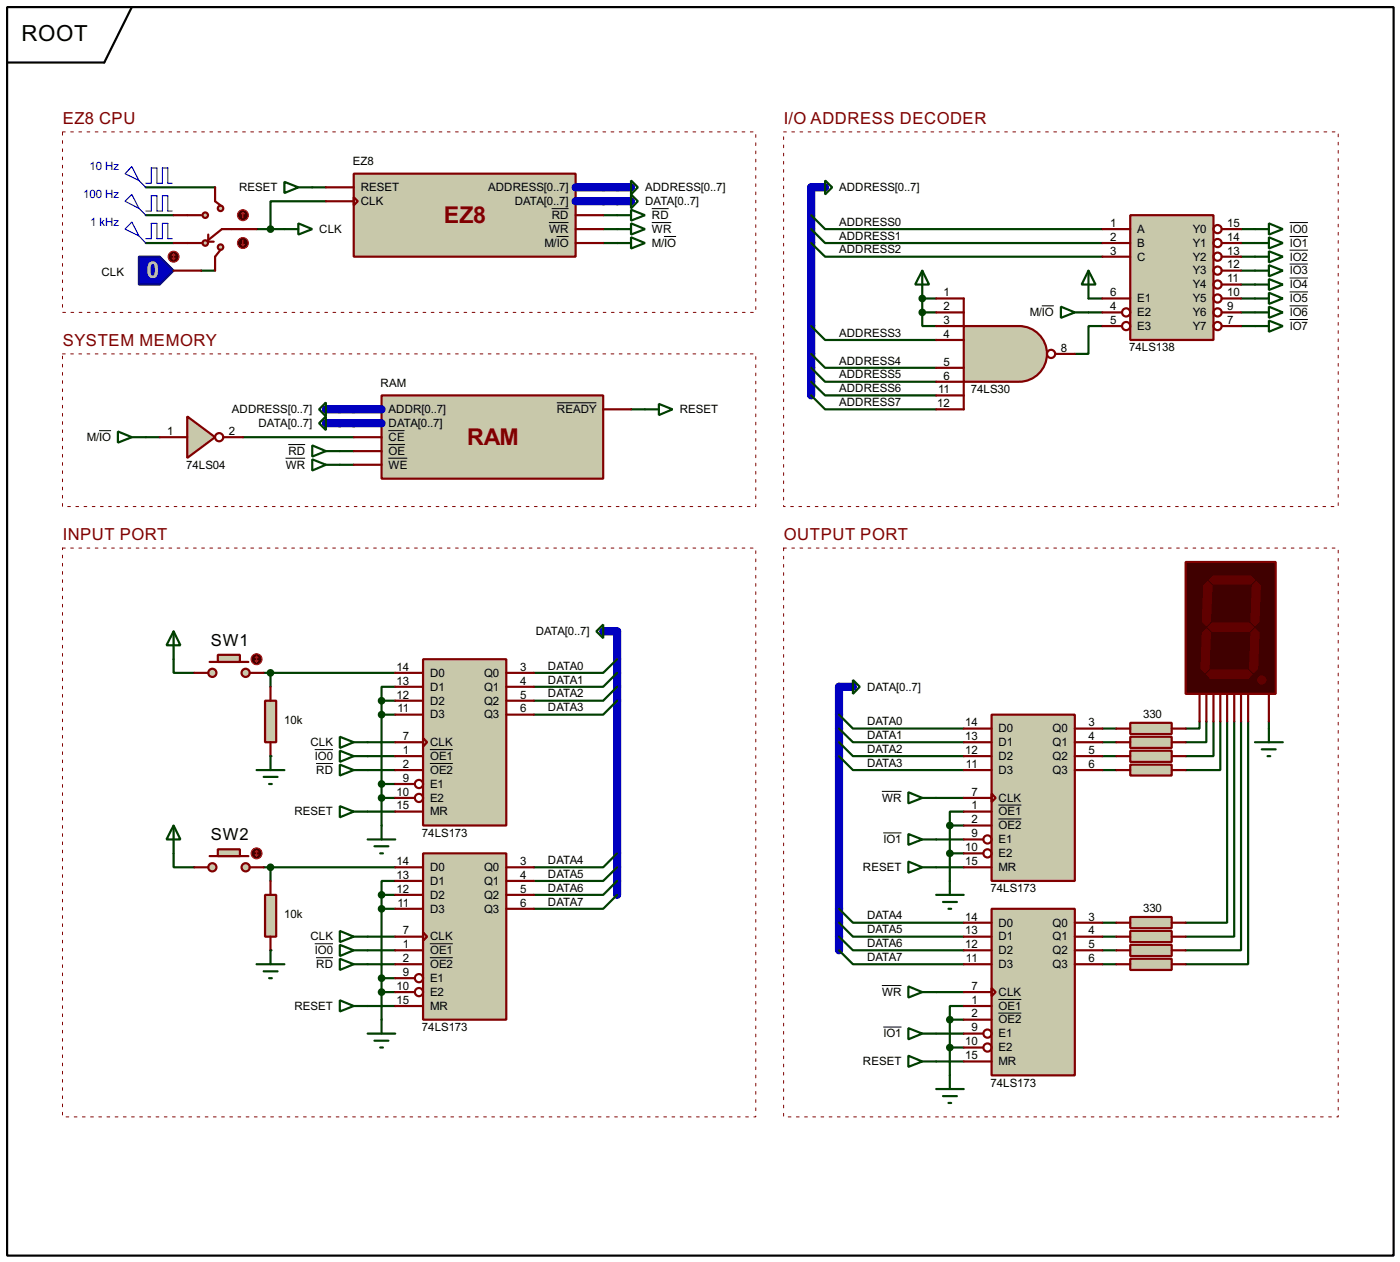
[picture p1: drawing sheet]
<svg xmlns="http://www.w3.org/2000/svg" width="256mm" height="231mm" viewBox="0 0 256 231" stroke-linecap="round" stroke-linejoin="round" font-family="sans-serif">
<path d="M110.5 36.9h2.6M110.5 34.3h2.6M148.6 34.3v38.1M62.3 77.5h2.5M62.3 75h2.5M113.1 115.6v48.3M153.7 125.8v48.2" fill="none" stroke="#0000c0" stroke-width="1.5"/>
<g fill="none" stroke="#004000" stroke-width=".4">
<path d="M26.7 34.3h12.7M26.7 39.4h5.1M110.5 39.4h2.6M148.6 39.4l2.6 2.6h50.8M26.7 44.5h5.1M36.9 49.6h2.5M110.5 44.5h2.6M110.5 42h2.6M148.6 42l2.6 2.5h50.8M148.6 44.5l2.6 2.5h50.8M169 54.7h2.5M199.4 57.2h2.6"/>
<path d="M199.4 54.7h2.6M202 59.7h-2.6v5.1h-2.5M26.7 80.1h2.6M44.5 80.1h20.3M62.3 82.6h2.5M62.3 85.1h2.5M153.7 130.9l2.6 2.5h20.3M153.7 133.4l2.6 2.5h20.3M153.7 135.9l2.6 2.6h20.3M153.7 138.5l2.6 2.5h20.3M171.5 146.1h5.1M171.5 153.7h5.1"/>
<path d="M153.7 166.4l2.6 2.6h20.3M153.7 169l2.6 2.5h20.3M153.7 171.5l2.6 2.5h20.3M153.7 174l2.6 2.6h20.3"/>
</g>
<circle cx="169" cy="54.7" r=".2" fill="#004000"/>
<g fill="none" stroke="#004000" stroke-width=".4">
<path d="M148.6 59.7l2.6 2.6h20.3M169 57.2v2.5h2.5M169 54.7v2.5M169 57.2h2.5M227.4 57.2h2.5M227.4 42h2.5M227.4 44.5h2.5M227.4 47h2.5M227.4 49.6h2.5M227.4 52.1h2.5M227.4 54.7h2.5M227.4 59.7h2.5"/>
<path d="M148.6 64.8l2.6 2.6h20.3M148.6 67.4l2.6 2.5h20.3M148.6 69.9l2.6 2.5h20.3M148.6 72.4l2.6 2.6h20.3M48.3 123.2h24.1M49.6 123.2v2.6M67.4 135.9h5M67.4 138.5h5M113.1 120.7l-2.6 2.5h-12.7M113.1 123.2l-2.6 2.6h-12.7M113.1 125.8l-2.6 2.5h-12.7M113.1 128.3l-2.6 2.6h-12.7"/>
<path d="M202 133.4h2.5M202 135.9h2.5M202 138.5h2.5M219.8 132.1v1.3h-2.6M221 132.1v3.8h-3.8M222.3 132.1v6.4h-5.1M223.6 132.1v8.9h-6.4M224.8 132.1v36.9h-7.6M226.1 132.1v39.4h-8.9M227.4 132.1v41.9h-10.2M228.7 132.1v44.5h-11.5M232.5 132.1v1.3"/>
<path d="M48.3 158.8h24.1M49.6 158.8v2.5M67.4 141h5M72.4 146.1h-2.5v5.1M113.1 156.3l-2.6 2.5h-12.7M113.1 158.8l-2.6 2.5h-12.7M202 141h2.5M67.4 171.5h5M67.4 174h5M67.4 176.6h5M113.1 163.9l-2.6 2.5h-12.7M113.1 161.3l-2.6 2.6h-12.7"/>
<path d="M202 169h2.5M202 171.5h2.5M202 174h2.5M202 176.6h2.5M72.4 181.7h-2.5v5M171.5 181.7h5.1M171.5 189.3h5.1M176.6 184.2h-2.6v2.5h2.6"/>
</g>
<circle cx="49.6" cy="138.5" r=".2" fill="#004000"/>
<path d="M31.8 120.7v2.5h3.8M31.8 156.3v2.5h3.8" fill="none" stroke="#004000" stroke-width=".4"/>
<circle cx="49.6" cy="174" r=".2" fill="#004000"/>
<g fill="none" stroke="#004000" stroke-width=".4">
<path d="M57.2 34.3h2.5M59.7 36.9h-10.1v5.1M47 42h5.1M115.6 75h2.6M69.9 128.3v17.8M69.9 130.9h2.5M69.9 128.3h2.5M72.4 125.8h-2.5v2.5M67.4 148.6h5M69.9 143.6h2.5M171.5 158.8h5.1M174 151.2v10.1"/>
<path d="M174 156.3h2.6M174 151.2h2.6M176.6 148.6h-2.6v2.6M69.9 163.9v17.8M69.9 179.1h2.5M69.9 166.4h2.5M69.9 163.9h2.5M72.4 161.3h-2.5v2.6M67.4 184.2h5M171.5 194.4h5.1M174 186.7v10.2M174 191.8h2.6"/>
</g>
<path d="M64.8 31.8h40.7v15.2h-40.7z" fill="#c8c8aa" stroke="#800000" stroke-width=".4"/>
<path d="M105.5 34.3h5M105.5 36.9h5M59.7 75h2.6M59.7 77.5h2.6" fill="none" stroke="#0000c0" stroke-width="1.5"/>
<path d="M59.7 34.3h5.1M59.7 36.9h5.1M64.8 36.1l.8 .8-.8 .7zM105.5 39.4h5M105.5 44.5h5M105.5 42h5" fill="none" stroke="#800000" stroke-width=".4"/>
<path d="M101.1 38.2h3.1M100.6 40.8h3.6M102 43.3h2.2M18.2 78.9h2.2" fill="none" stroke="#000" stroke-width=".18"/>
<path d="M21.6 79l2.6 1.1-2.6 1zM58.5 75l1.2-1.3v2.6zM58.5 77.5l1.2-1.2v2.5zM24.2 80.1h2.5" fill="none" stroke="#004000" stroke-width=".4"/>
<path d="M25.5 47h3.8l2.5 2.6-2.5 2.5h-3.8z" fill-rule="evenodd" fill="#0000c0" stroke="#000080" stroke-width=".4"/>
<path d="M31.8 49.6h5.1" fill="none" stroke="#800000" stroke-width=".4"/>
<circle cx="31.8" cy="47" r="1" fill="#400000" stroke="#f00" stroke-width=".2"/>
<path d="M31.6 47.3l.2 .3M31.8 46.5v1.1M31.8 46.5l-.2 .3M31.8 46.5l.3 .3M32.1 47.3l-.3 .3" fill="none" stroke="#f00" stroke-width=".2"/>
<path d="M24.2 30.5l1.3 2.6-2.6-1.3zM25.5 33.1l1.2 1.2M26.7 33.6h1v-2.8h1.1v2.8h1v-2.8h1v2.8h.8" fill="none" stroke="#0000c0" stroke-width=".2"/>
<path d="M69.9 72.4h40.6v15.3h-40.6z" fill="#c8c8aa" stroke="#800000" stroke-width=".4"/>
<path d="M64.8 75h5.1M64.8 77.5h5.1" fill="none" stroke="#0000c0" stroke-width="1.5"/>
<path d="M110.5 75h5.1M64.8 80.1h5.1M64.8 85.1h5.1M64.8 82.6h5.1" fill="none" stroke="#800000" stroke-width=".4"/>
<path d="M71.2 78.9h2.9M102 73.8h7.3M52.3 83.9h3.6M52.8 81.4h3.1M71.2 83.9h3.4M71.2 81.4h3" fill="none" stroke="#000" stroke-width=".18"/>
<path d="M57.2 81.6l2.5 1-2.5 1zM57.2 84.1l2.5 1-2.5 1.1zM59.7 82.6h2.6M59.7 85.1h2.6" fill="none" stroke="#004000" stroke-width=".4"/>
<path d="M22.9 36.9l1.3-1.3 1.3 2.6zM25.5 38.2l1.2 1.2M26.7 38.7h1v-2.8h1.1v2.8h1v-2.8h1v2.8h.8" fill="none" stroke="#0000c0" stroke-width=".2"/>
<g fill="#c8c8aa" stroke="#800000" stroke-width=".4">
<circle cx="40.4" cy="45.3" r=".5"/>
<circle cx="37.6" cy="44.5" r=".5"/>
<circle cx="37.6" cy="39.4" r=".5"/>
<circle cx="40.4" cy="38.2" r=".5"/>
</g>
<path d="M31.8 39.4h5.1M39.4 34.3v2.6l1 .7M31.8 44.5h5.3M38.2 44.3h1M40.4 45.8l-1 1.2v2.6M47 42h-6.3l-2.5 2v-1" fill="none" stroke="#800000" stroke-width=".4"/>
<circle cx="44.5" cy="39.4" r="1" fill="#400000" stroke="#f00" stroke-width=".2"/>
<path d="M44.5 38.9l-.2 .3M44.5 38.9l.3 .3M44.5 38.9v1" fill="none" stroke="#f00" stroke-width=".2"/>
<circle cx="44.5" cy="44.5" r="1" fill="#400000" stroke="#f00" stroke-width=".2"/>
<path d="M44.3 44.8l.2 .2M44.5 44v1M44.8 44.8l-.3 .2" fill="none" stroke="#f00" stroke-width=".2"/>
<path d="M24.2 40.7l1.3 2.5-2.6-1.2zM25.5 43.2l1.2 1.3M26.7 43.7h1v-2.8h1.1v2.8h1v-2.8h1v2.8h.8" fill="none" stroke="#0000c0" stroke-width=".2"/>
<path d="M34.3 76.3l5.1 3.8-5.1 3.8z" fill="#c8c8aa" stroke="#800000" stroke-width=".4"/>
<g fill="none" stroke="#800000" stroke-width=".4">
<path d="M29.3 80.1h5M40.9 80.1h3.6"/>
<circle cx="40.1" cy="80.1" r=".75"/>
</g>
<path d="M113.1 34.3h2.5M113.1 36.9h2.5" fill="none" stroke="#0000c0" stroke-width="1.5"/>
<path d="M113.1 39.4h2.5M115.6 33.1l1.3 1.2-1.3 1.3zM115.6 35.6l1.3 1.3-1.3 1.3zM115.6 38.4l2.6 1-2.6 1zM113.1 42h2.5M113.1 44.5h2.5M115.6 40.9l2.6 1.1-2.6 1zM115.6 43.5l2.6 1-2.6 1z" fill="none" stroke="#004000" stroke-width=".4"/>
<path d="M119.4 38.2h3.1M119.4 40.8h3.6M121.7 43.3h2.2" fill="none" stroke="#000" stroke-width=".18"/>
<path d="M1.3 1.3h254v228.6h-254zM24.2 1.3l-5.1 10.2h-17.8" fill="none" stroke="#000" stroke-width=".4"/>
<path d="M207.1 39.4h15.2v22.9h-15.2z" fill="#c8c8aa" stroke="#800000" stroke-width=".4"/>
<g fill="none" stroke="#800000" stroke-width=".4">
<path d="M202 42h5.1M202 44.5h5.1M202 47h5.1M202 54.7h5.1M202 57.2h3.5M202 59.7h3.5M223.8 42h3.6M223.8 44.5h3.6M223.8 47h3.6M223.8 54.7h3.6M223.8 57.2h3.6M223.8 59.7h3.6"/>
<path d="M223.8 49.6h3.6M223.8 52.1h3.6"/>
<circle cx="206.3" cy="57.2" r=".75"/>
<circle cx="206.3" cy="59.7" r=".75"/>
<circle cx="223" cy="57.2" r=".75"/>
<circle cx="223" cy="52.1" r=".75"/>
<circle cx="223" cy="54.7" r=".75"/>
<circle cx="223" cy="59.7" r=".75"/>
<circle cx="223" cy="42" r=".75"/>
<circle cx="223" cy="49.6" r=".75"/>
<circle cx="223" cy="44.5" r=".75"/>
<circle cx="223" cy="47" r=".75"/>
</g>
<path d="M148.6 34.3h2.6" fill="none" stroke="#0000c0" stroke-width="1.5"/>
<path d="M151.2 33.1l1.3 1.2-1.3 1.3zM194.4 56.2l2.5 1-2.5 1zM196.9 57.2h2.5" fill="none" stroke="#004000" stroke-width=".4"/>
<path d="M190.9 56h2.2" fill="none" stroke="#000" stroke-width=".18"/>
<path d="M181.7 130.9h15.2v30.4h-15.2z" fill="#c8c8aa" stroke="#800000" stroke-width=".4"/>
<g fill="none" stroke="#800000" stroke-width=".4">
<path d="M176.6 133.4h5.1M176.6 135.9h5.1M176.6 138.5h5.1M196.9 133.4h5.1M196.9 135.9h5.1M196.9 138.5h5.1M176.6 141h5.1M176.6 146.1h5.1M176.6 148.6h5.1M176.6 151.2h5.1M176.6 153.7h3.5M176.6 156.3h3.5"/>
<path d="M176.6 158.8h5.1M181.7 145.3l.7 .8-.7 .8zM196.9 141h5.1"/>
<circle cx="180.9" cy="153.7" r=".75"/>
<circle cx="180.9" cy="156.3" r=".75"/>
</g>
<path d="M182.9 147.4h4.2M182.9 150h4.2" fill="none" stroke="#000" stroke-width=".18"/>
<path d="M181.7 166.4h15.2v30.5h-15.2z" fill="#c8c8aa" stroke="#800000" stroke-width=".4"/>
<g fill="none" stroke="#800000" stroke-width=".4">
<path d="M176.6 54.7v5M176.6 69.9v5.1M176.6 169h5.1M176.6 171.5h5.1M176.6 174h5.1M176.6 176.6h5.1M196.9 169h5.1M196.9 171.5h5.1M196.9 174h5.1M196.9 176.6h5.1M176.6 181.7h5.1M176.6 184.2h5.1"/>
<path d="M176.6 186.7h5.1M176.6 189.3h3.5M176.6 191.8h3.5M176.6 194.4h5.1M181.7 180.9l.7 .8-.7 .7z"/>
<circle cx="180.9" cy="189.3" r=".75"/>
<circle cx="180.9" cy="191.8" r=".75"/>
</g>
<path d="M161.6 144.9h3.6M161.8 152.5h3.4M182.9 183h4.2M182.9 185.5h4.2" fill="none" stroke="#000" stroke-width=".18"/>
<path d="M199.4 49.6l1.3 2.5h-2.5zM199.4 49.6v5.1M156.3 124.5l1.2 1.3-1.2 1.3zM166.4 145.1l2.6 1-2.6 1zM166.4 152.7l2.6 1-2.6 1zM169 146.1h2.5M169 153.7h2.5" fill="none" stroke="#004000" stroke-width=".4"/>
<path d="M153.7 125.8h2.6" fill="none" stroke="#0000c0" stroke-width="1.5"/>
<path d="M176.6 59.7h10.1a5.1 5.1 0 0 1 5.1 5.1 5.1 5.1 0 0 1-5.1 5.1h-10.1z" fill-rule="evenodd" fill="#c8c8aa" stroke="#800000" stroke-width=".4"/>
<g fill="none" stroke="#800000" stroke-width=".4">
<path d="M171.5 54.7h5.1M171.5 57.2h5.1M171.5 59.7h5.1M171.5 62.3h5.1M171.5 67.4h5.1M171.5 69.9h5.1M171.5 72.4h5.1M171.5 75h5.1M193.3 64.8h3.6"/>
<circle cx="192.5" cy="64.8" r=".75"/>
</g>
<g fill="none" stroke="#004000" stroke-width=".4">
<path d="M169 49.6l1.2 2.5h-2.5zM169 49.6v5.1M229.9 42h2.6M229.9 44.5h2.6M229.9 47h2.6M229.9 49.6h2.6M229.9 52.1h2.6M229.9 54.7h2.6M229.9 57.2h2.6M229.9 59.7h2.6M232.5 40.9l2.5 1.1-2.5 1zM232.5 43.5l2.5 1-2.5 1z"/>
<path d="M232.5 46l2.5 1-2.5 1.1zM232.5 48.6l2.5 1-2.5 1zM232.5 51.1l2.5 1-2.5 1zM232.5 53.6l2.5 1.1-2.5 1zM232.5 56.2l2.5 1-2.5 1zM232.5 58.7l2.5 1-2.5 1.1zM171.5 163.9h5.1M172.8 165.2h2.5M173.8 166.4h.5M174 161.3v2.6M166.4 180.6l2.6 1.1-2.6 1zM166.4 188.3l2.6 1-2.6 1z"/>
<path d="M169 181.7h2.5M169 189.3h2.5M171.5 199.4h5.1M174 196.9v2.5M172.8 200.7h2.5M173.8 202h.5"/>
</g>
<g fill="#004000" stroke="#004000" stroke-width=".4">
<circle cx="168.9" cy="54.7" r=".5"/>
<circle cx="168.9" cy="57.2" r=".5"/>
<circle cx="174" cy="186.7" r=".5"/>
</g>
<path d="M236.3 40.8h3.3M236.3 43.3h3.3M236.3 45.8h3.3M236.3 48.4h3.3M236.3 50.9h3.3M236.3 53.5h3.3M236.3 56h3.3M236.3 58.5h3.3M161.6 180.5h3.6M161.8 188.1h3.4" fill="none" stroke="#000" stroke-width=".18"/>
<path d="M207.1 132.4h7.6v2h-7.6z" fill="#c8c8aa" stroke="#800000" stroke-width=".4"/>
<path d="M204.5 133.4h2.6M214.7 133.4h2.5" fill="none" stroke="#800000" stroke-width=".4"/>
<path d="M52.1 42h2.6M54.7 40.9l2.5 1.1-2.5 1z" fill="none" stroke="#004000" stroke-width=".4"/>
<path d="M207.1 134.9h7.6v2.1h-7.6z" fill="#c8c8aa" stroke="#800000" stroke-width=".4"/>
<path d="M204.5 135.9h2.6M214.7 135.9h2.5" fill="none" stroke="#800000" stroke-width=".4"/>
<path d="M207.1 137.5h7.6v2h-7.6z" fill="#c8c8aa" stroke="#800000" stroke-width=".4"/>
<path d="M204.5 138.5h2.6M214.7 138.5h2.5" fill="none" stroke="#800000" stroke-width=".4"/>
<path d="M207.1 140h7.6v2h-7.6z" fill="#c8c8aa" stroke="#800000" stroke-width=".4"/>
<path d="M204.5 141h2.6M214.7 141h2.5" fill="none" stroke="#800000" stroke-width=".4"/>
<path d="M217.2 102.9h16.5v24.2h-16.5z" fill="#400000" stroke="#800000" stroke-width=".4"/>
<g fill="#600000" stroke="#600000" stroke-width=".18">
<path d="M221.5 106.2l.8-.7h6.9l.7 .7-.7 .8h-6.9z" fill-rule="evenodd"/>
<path d="M229.4 107.2l.8-.7 .7 .7-.2 6.6-.8 .8-.7-.8z" fill-rule="evenodd"/>
<path d="M221.3 114.9l.8-.8h6.8l.8 .8-.8 .7h-6.8z" fill-rule="evenodd"/>
<path d="M220.5 107.2l.8-.7 .8 .7-.3 6.6-.8 .8-.7-.8z" fill-rule="evenodd"/>
<path d="M229.2 115.9l.7-.8 .8 .8-.3 6.6-.7 .7-.8-.7z" fill-rule="evenodd"/>
<path d="M221 123.5l.8-.8h6.9l.7 .8-.7 .8h-6.9z" fill-rule="evenodd"/>
<path d="M220.3 115.9l.7-.8 .8 .8-.3 6.6-.7 .7-.8-.7z" fill-rule="evenodd"/>
<circle cx="231.1" cy="124.5" r=".75"/>
</g>
<path d="M219.8 127.1v5M221 127.1v5M222.3 127.1v5M223.6 127.1v5M224.8 127.1v5M226.1 127.1v5M227.4 127.1v5M228.7 127.1v5M232.5 127.1v5" fill="none" stroke="#800000" stroke-width=".4"/>
<path d="M207.1 167.9h7.6v2.1h-7.6z" fill="#c8c8aa" stroke="#800000" stroke-width=".4"/>
<path d="M204.5 169h2.6M214.7 169h2.5" fill="none" stroke="#800000" stroke-width=".4"/>
<path d="M207.1 170.5h7.6v2h-7.6z" fill="#c8c8aa" stroke="#800000" stroke-width=".4"/>
<path d="M204.5 171.5h2.6M214.7 171.5h2.5" fill="none" stroke="#800000" stroke-width=".4"/>
<path d="M207.1 173h7.6v2.1h-7.6z" fill="#c8c8aa" stroke="#800000" stroke-width=".4"/>
<path d="M204.5 174h2.6M214.7 174h2.5" fill="none" stroke="#800000" stroke-width=".4"/>
<path d="M207.1 175.6h7.6v2h-7.6z" fill="#c8c8aa" stroke="#800000" stroke-width=".4"/>
<path d="M204.5 176.6h2.6M214.7 176.6h2.5" fill="none" stroke="#800000" stroke-width=".4"/>
<path d="M229.9 135.9h5.1M231.2 137.2h2.5M232.2 138.5h.5M232.5 133.4v2.5" fill="none" stroke="#004000" stroke-width=".4"/>
<path d="M77.5 120.7h15.3v30.5h-15.3z" fill="#c8c8aa" stroke="#800000" stroke-width=".4"/>
<g fill="none" stroke="#800000" stroke-width=".4">
<path d="M72.4 123.2h5.1M72.4 125.8h5.1M72.4 128.3h5.1M72.4 130.9h5.1M72.4 135.9h5.1M72.4 138.5h5.1M77.5 135.2l.8 .7-.8 .8zM92.8 123.2h5M92.8 125.8h5M92.8 128.3h5M92.8 130.9h5M72.4 141h5.1"/>
<path d="M72.4 143.6h3.6M72.4 146.1h3.6M72.4 148.6h5.1"/>
<circle cx="76.7" cy="143.6" r=".75"/>
<circle cx="76.7" cy="146.1" r=".75"/>
</g>
<path d="M78.8 137.3h4.2M78.8 139.8h4.2" fill="none" stroke="#000" stroke-width=".18"/>
<path d="M77.5 156.3h15.3v30.4h-15.3z" fill="#c8c8aa" stroke="#800000" stroke-width=".4"/>
<g fill="none" stroke="#800000" stroke-width=".4">
<path d="M72.4 158.8h5.1M92.8 158.8h5M72.4 161.3h5.1M72.4 163.9h5.1M72.4 166.4h5.1M72.4 171.5h5.1M72.4 174h5.1M72.4 176.6h5.1M72.4 179.1h3.6M77.5 170.7l.8 .8-.8 .8zM92.8 161.3h5M92.8 163.9h5"/>
<path d="M92.8 166.4h5M72.4 181.7h3.6M72.4 184.2h5.1"/>
<circle cx="76.7" cy="179.1" r=".75"/>
<circle cx="76.7" cy="181.7" r=".75"/>
</g>
<path d="M57.7 137.3h3.3M57.9 139.8h3.1M57.7 172.8h3.3M57.9 175.4h3.1M78.8 172.8h4.2M78.8 175.4h4.2" fill="none" stroke="#000" stroke-width=".18"/>
<g fill="none" stroke="#004000" stroke-width=".4">
<path d="M109.3 115.6l1.2-1.2v2.5zM62.3 134.9l2.5 1-2.5 1.1zM62.3 137.5l2.5 1-2.5 1zM64.8 135.9h2.6M64.8 138.5h2.6M62.3 140l2.5 1-2.5 1zM64.8 141h2.6M67.4 153.7h5M68.6 155h2.6M69.7 156.3h.5M69.9 151.2v2.5M62.3 175.6l2.5 1-2.5 1z"/>
<path d="M62.3 170.5l2.5 1-2.5 1zM62.3 173l2.5 1-2.5 1.1zM64.8 176.6h2.6M64.8 171.5h2.6M64.8 174h2.6M67.4 189.3h5M68.6 190.6h2.6M69.7 191.8h.5M69.9 186.7v2.6"/>
</g>
<path d="M110.5 115.6h2.6" fill="none" stroke="#0000c0" stroke-width="1.5"/>
<g fill="#004000" stroke="#004000" stroke-width=".4">
<circle cx="69.9" cy="146.1" r=".5"/>
<circle cx="69.9" cy="181.7" r=".5"/>
</g>
<g fill="#c8c8aa" stroke="#800000" stroke-width=".4">
<circle cx="45" cy="123.2" r=".75"/>
<circle cx="38.9" cy="123.2" r=".75"/>
</g>
<path d="M38.4 121.2h7.1" fill="none" stroke="#800000" stroke-width=".4"/>
<path d="M39.9 119.9h4.1v1.3h-4.1z" fill="#c8c8aa" stroke="#800000" stroke-width=".4"/>
<path d="M35.6 123.2h2.6M45.8 123.2h2.5" fill="none" stroke="#800000" stroke-width=".4"/>
<circle cx="47" cy="120.7" r="1" fill="#400000" stroke="#f00" stroke-width=".2"/>
<path d="M46.8 121l.2 .2M47 120.2v1M47 120.2l-.2 .3M47 120.2l.3 .3M47.3 121l-.3 .2" fill="none" stroke="#f00" stroke-width=".2"/>
<g fill="#c8c8aa" stroke="#800000" stroke-width=".4">
<circle cx="45" cy="158.8" r=".75"/>
<circle cx="38.9" cy="158.8" r=".75"/>
</g>
<path d="M38.4 156.8h7.1" fill="none" stroke="#800000" stroke-width=".4"/>
<path d="M39.9 155.5h4.1v1.3h-4.1z" fill="#c8c8aa" stroke="#800000" stroke-width=".4"/>
<path d="M35.6 158.8h2.6M45.8 158.8h2.5" fill="none" stroke="#800000" stroke-width=".4"/>
<circle cx="47" cy="156.3" r="1" fill="#400000" stroke="#f00" stroke-width=".2"/>
<path d="M46.8 156.5l.2 .3M47 155.8v1M47 155.8l-.2 .2M47 155.8l.3 .2M47.3 156.5l-.3 .3" fill="none" stroke="#f00" stroke-width=".2"/>
<path d="M48.6 128.3h2v7.6h-2z" fill="#c8c8aa" stroke="#800000" stroke-width=".4"/>
<path d="M49.6 125.8v2.5M49.6 135.9v2.6" fill="none" stroke="#800000" stroke-width=".4"/>
<path d="M48.6 163.9h2v7.6h-2z" fill="#c8c8aa" stroke="#800000" stroke-width=".4"/>
<path d="M49.6 161.3v2.6M49.6 171.5v2.5" fill="none" stroke="#800000" stroke-width=".4"/>
<g fill="#004000" stroke="#004000" stroke-width=".4">
<circle cx="49.5" cy="123.2" r=".5"/>
<circle cx="49.5" cy="158.8" r=".5"/>
<circle cx="69.9" cy="143.6" r=".5"/>
<circle cx="69.9" cy="130.9" r=".5"/>
<circle cx="69.9" cy="128.3" r=".5"/>
<circle cx="69.9" cy="179.1" r=".5"/>
<circle cx="69.9" cy="166.4" r=".5"/>
<circle cx="69.9" cy="163.9" r=".5"/>
<circle cx="49.5" cy="42" r=".5"/>
<circle cx="174" cy="156.3" r=".5"/>
<circle cx="174" cy="151.2" r=".5"/>
<circle cx="174" cy="191.8" r=".5"/>
</g>
<g fill="none" stroke="#004000" stroke-width=".4">
<path d="M52.1 33.3l2.6 1-2.6 1.1zM54.7 34.3h2.5M118.2 75h2.5M120.7 74l2.5 1-2.5 1zM31.8 115.6l1.3 2.6h-2.6zM31.8 115.6v5.1M49.6 138.5v2.5M31.8 151.2l1.3 2.5h-2.6zM31.8 151.2v5.1M47 141h5.1M48.3 142.3h2.6M49.3 143.6h.5"/>
<path d="M62.3 147.6l2.5 1-2.5 1.1zM64.8 148.6h2.6M166.4 157.8l2.6 1-2.6 1zM169 158.8h2.5M47 176.6h5.1M48.3 177.9h2.6M49.3 179.1h.5M49.6 174v2.6M62.3 183.2l2.5 1-2.5 1zM64.8 184.2h2.6M166.4 193.3l2.6 1.1-2.6 1zM169 194.4h2.5"/>
</g>
<path d="M11.5 24.2h127v33h-127zM143.6 24.2h101.6v68.6h-101.6zM11.5 64.8h127v28h-127zM11.5 100.4h127v104.1h-127zM143.6 100.4h101.6v104.1h-101.6z" fill="none" stroke="#fff" stroke-width=".18"/>
<path d="M11.5 24.2h127v33h-127zM143.6 24.2h101.6v68.6h-101.6zM11.5 64.8h127v28h-127zM11.5 100.4h127v104.1h-127zM143.6 100.4h101.6v104.1h-101.6z" fill="none" stroke="#800000" stroke-width=".18" stroke-dasharray=".5 1"/>
<g font-size="4.8" fill="#800000">
<text x="81.3" y="40.8">EZ8</text>
<text x="85.6" y="81.4">RAM</text>
</g>
<text font-size="4.8" fill="#c0c0c0" x="26.9" y="50.9">0</text>
<text font-size="4.6" x="3.9" y="7.5">ROOT</text>
<g font-size="3.4" fill="#800000">
<text x="11.5" y="22.6">EZ8 CPU</text>
<text x="143.6" y="22.6">I/O ADDRESS DECODER</text>
<text x="11.5" y="63.3">SYSTEM MEMORY</text>
<text x="11.5" y="98.9">INPUT PORT</text>
<text x="143.6" y="98.9">OUTPUT PORT</text>
</g>
<g font-size="3.4">
<text x="38.7" y="118.2">SW1</text>
<text x="38.7" y="153.8">SW2</text>
</g>
<g font-size="2.4" fill="#0000c0">
<text x="16.4" y="31.2">10 Hz</text>
<text x="15.3" y="36.3">100 Hz</text>
<text x="16.5" y="41.3">1 kHz</text>
</g>
<g font-size="2.4">
<text x="43.8" y="35">RESET</text>
<text x="64.6" y="30.2">EZ8</text>
<text x="66.1" y="35">RESET</text>
<text x="89.4" y="35">ADDRESS[0..7]</text>
<text x="118.2" y="35">ADDRESS[0..7]</text>
<text x="153.7" y="35">ADDRESS[0..7]</text>
<text x="66.1" y="37.5">CLK</text>
<text x="94.3" y="37.5">DATA[0..7]</text>
<text x="101.1" y="40.1">RD</text>
<text x="118.2" y="37.5">DATA[0..7]</text>
<text x="119.4" y="40.1">RD</text>
<text x="153.7" y="41.3">ADDRESS0</text>
<text x="203.4" y="41.6">1</text>
<text x="224.8" y="41.6">15</text>
<text x="58.5" y="42.7">CLK</text>
<text x="99.7" y="45.2">M/IO</text>
<text x="100.6" y="42.7">WR</text>
<text x="119.4" y="42.7">WR</text>
<text x="119.4" y="45.2">M/IO</text>
<text x="153.7" y="43.9">ADDRESS1</text>
<text x="153.7" y="46.4">ADDRESS2</text>
<text x="203.4" y="44.1">2</text>
<text x="203.4" y="46.6">3</text>
<text x="208.3" y="42.7">A</text>
<text x="208.3" y="45.2">B</text>
<text x="208.3" y="47.7">C</text>
<text x="218.5" y="42.7">Y0</text>
<text x="218.5" y="45.2">Y1</text>
<text x="218.5" y="47.7">Y2</text>
<text x="224.8" y="44.1">14</text>
<text x="224.8" y="46.6">13</text>
<text x="236.3" y="42.7">IO0</text>
<text x="236.3" y="45.2">IO1</text>
<text x="236.3" y="47.7">IO2</text>
<text x="18.6" y="50.4">CLK</text>
<text x="218.5" y="50.2">Y3</text>
<text x="218.5" y="52.8">Y4</text>
<text x="224.8" y="49.2">12</text>
<text x="224.8" y="51.7">11</text>
<text x="236.3" y="50.2">IO3</text>
<text x="236.3" y="52.8">IO4</text>
<text x="172.9" y="54.3">1</text>
<text x="172.9" y="56.8">2</text>
<text x="172.9" y="59.3">3</text>
<text x="188.6" y="57.9">M/IO</text>
<text x="203.4" y="54.3">6</text>
<text x="203.4" y="56.8">4</text>
<text x="203.4" y="59.3">5</text>
<text x="208.3" y="55.4">E1</text>
<text x="208.3" y="57.9">E2</text>
<text x="218.5" y="55.4">Y5</text>
<text x="218.5" y="57.9">Y6</text>
<text x="224.8" y="54.3">10</text>
<text x="224.8" y="56.8">9</text>
<text x="224.8" y="59.3">7</text>
<text x="236.3" y="55.4">IO5</text>
<text x="236.3" y="57.9">IO6</text>
<text x="153.7" y="61.7">ADDRESS3</text>
<text x="172.9" y="61.9">4</text>
<text x="194.4" y="64.4">8</text>
<text x="206.9" y="64.4">74LS138</text>
<text x="208.3" y="60.4">E3</text>
<text x="218.5" y="60.4">Y7</text>
<text x="236.3" y="60.4">IO7</text>
<text x="69.7" y="70.8">RAM</text>
<text x="153.7" y="66.7">ADDRESS4</text>
<text x="153.7" y="69.3">ADDRESS5</text>
<text x="153.7" y="71.8">ADDRESS6</text>
<text x="171.9" y="72">11</text>
<text x="172.9" y="67">5</text>
<text x="172.9" y="69.5">6</text>
<text x="177.9" y="72">74LS30</text>
<text x="42.5" y="75.7">ADDRESS[0..7]</text>
<text x="71.2" y="75.7">ADDR[0..7]</text>
<text x="102" y="75.7">READY</text>
<text x="124.5" y="75.7">RESET</text>
<text x="153.7" y="74.4">ADDRESS7</text>
<text x="171.7" y="74.6">12</text>
<text x="15.9" y="80.8">M/IO</text>
<text x="30.7" y="79.7">1</text>
<text x="42" y="79.7">2</text>
<text x="47.3" y="78.2">DATA[0..7]</text>
<text x="52.8" y="83.3">RD</text>
<text x="71.2" y="78.2">DATA[0..7]</text>
<text x="71.2" y="80.8">CE</text>
<text x="71.2" y="83.3">OE</text>
<text x="34.1" y="86">74LS04</text>
<text x="52.3" y="85.8">WR</text>
<text x="71.2" y="85.8">WE</text>
<text x="98.1" y="116.3">DATA[0..7]</text>
<text x="72.7" y="122.8">14</text>
<text x="72.7" y="125.4">13</text>
<text x="78.8" y="123.9">D0</text>
<text x="88.7" y="123.9">Q0</text>
<text x="95.3" y="122.8">3</text>
<text x="95.3" y="125.4">4</text>
<text x="100.4" y="122.6">DATA0</text>
<text x="100.4" y="125.2">DATA1</text>
<text x="72.7" y="127.9">12</text>
<text x="72.8" y="130.5">11</text>
<text x="78.8" y="126.5">D1</text>
<text x="78.8" y="129">D2</text>
<text x="78.8" y="131.6">D3</text>
<text x="88.7" y="126.5">Q1</text>
<text x="88.7" y="129">Q2</text>
<text x="88.7" y="131.6">Q3</text>
<text x="95.3" y="127.9">5</text>
<text x="95.3" y="130.5">6</text>
<text x="100.4" y="127.7">DATA2</text>
<text x="100.4" y="130.3">DATA3</text>
<text x="158.8" y="126.5">DATA[0..7]</text>
<text x="209.4" y="131.4">330</text>
<text x="52.1" y="132.6">10k</text>
<text x="56.9" y="136.6">CLK</text>
<text x="73.8" y="135.5">7</text>
<text x="78.8" y="136.6">CLK</text>
<text x="158.8" y="132.8">DATA0</text>
<text x="158.8" y="135.3">DATA1</text>
<text x="158.8" y="137.9">DATA2</text>
<text x="176.8" y="133">14</text>
<text x="176.8" y="135.5">13</text>
<text x="182.9" y="134.1">D0</text>
<text x="182.9" y="136.6">D1</text>
<text x="192.8" y="134.1">Q0</text>
<text x="192.8" y="136.6">Q1</text>
<text x="199.4" y="133">3</text>
<text x="199.4" y="135.5">4</text>
<text x="57.7" y="139.2">IO0</text>
<text x="57.9" y="141.7">RD</text>
<text x="73.8" y="138.1">1</text>
<text x="73.8" y="140.6">2</text>
<text x="73.8" y="143.2">9</text>
<text x="78.8" y="139.2">OE1</text>
<text x="78.8" y="141.7">OE2</text>
<text x="158.8" y="140.4">DATA3</text>
<text x="176.8" y="138.1">12</text>
<text x="177" y="140.6">11</text>
<text x="182.9" y="139.2">D2</text>
<text x="182.9" y="141.7">D3</text>
<text x="192.8" y="139.2">Q2</text>
<text x="192.8" y="141.7">Q3</text>
<text x="199.4" y="138.1">5</text>
<text x="199.4" y="140.6">6</text>
<text x="53.9" y="149.3">RESET</text>
<text x="72.7" y="145.7">10</text>
<text x="72.7" y="148.2">15</text>
<text x="78.8" y="144.3">E1</text>
<text x="78.8" y="146.8">E2</text>
<text x="78.8" y="149.3">MR</text>
<text x="161.6" y="146.8">WR</text>
<text x="178" y="145.7">7</text>
<text x="178" y="148.2">1</text>
<text x="182.9" y="146.8">CLK</text>
<text x="182.9" y="149.3">OE1</text>
<text x="77.3" y="153.3">74LS173</text>
<text x="161.8" y="154.4">IO1</text>
<text x="176.8" y="155.9">10</text>
<text x="178" y="150.8">2</text>
<text x="178" y="153.3">9</text>
<text x="182.9" y="151.9">OE2</text>
<text x="182.9" y="154.4">E1</text>
<text x="72.7" y="158.4">14</text>
<text x="72.7" y="160.9">13</text>
<text x="78.8" y="159.5">D0</text>
<text x="88.7" y="159.5">Q0</text>
<text x="95.3" y="158.4">3</text>
<text x="95.3" y="160.9">4</text>
<text x="100.4" y="158.2">DATA4</text>
<text x="100.4" y="160.7">DATA5</text>
<text x="158.1" y="159.5">RESET</text>
<text x="176.8" y="158.4">15</text>
<text x="182.9" y="157">E2</text>
<text x="182.9" y="159.5">MR</text>
<text x="72.7" y="163.5">12</text>
<text x="72.8" y="166">11</text>
<text x="78.8" y="162">D1</text>
<text x="78.8" y="164.6">D2</text>
<text x="78.8" y="167.1">D3</text>
<text x="88.7" y="162">Q1</text>
<text x="88.7" y="164.6">Q2</text>
<text x="88.7" y="167.1">Q3</text>
<text x="95.3" y="163.5">5</text>
<text x="95.3" y="166">6</text>
<text x="100.4" y="165.8">DATA7</text>
<text x="100.4" y="163.3">DATA6</text>
<text x="181.5" y="163.4">74LS173</text>
<text x="209.4" y="167">330</text>
<text x="52.1" y="168.2">10k</text>
<text x="56.9" y="172.2">CLK</text>
<text x="73.8" y="171.1">7</text>
<text x="73.8" y="173.6">1</text>
<text x="78.8" y="172.2">CLK</text>
<text x="158.8" y="168.4">DATA4</text>
<text x="158.8" y="170.9">DATA5</text>
<text x="158.8" y="173.4">DATA6</text>
<text x="176.8" y="168.6">14</text>
<text x="176.8" y="171.1">13</text>
<text x="176.8" y="173.6">12</text>
<text x="182.9" y="169.7">D0</text>
<text x="182.9" y="172.2">D1</text>
<text x="192.8" y="169.7">Q0</text>
<text x="192.8" y="172.2">Q1</text>
<text x="199.4" y="168.6">3</text>
<text x="199.4" y="171.1">4</text>
<text x="199.4" y="173.6">5</text>
<text x="57.7" y="174.7">IO0</text>
<text x="57.9" y="177.3">RD</text>
<text x="73.8" y="176.2">2</text>
<text x="73.8" y="178.7">9</text>
<text x="78.8" y="174.7">OE1</text>
<text x="78.8" y="177.3">OE2</text>
<text x="78.8" y="179.8">E1</text>
<text x="158.8" y="176">DATA7</text>
<text x="177" y="176.2">11</text>
<text x="182.9" y="174.7">D2</text>
<text x="182.9" y="177.3">D3</text>
<text x="192.8" y="174.7">Q2</text>
<text x="192.8" y="177.3">Q3</text>
<text x="199.4" y="176.2">6</text>
<text x="53.9" y="184.9">RESET</text>
<text x="72.7" y="181.3">10</text>
<text x="72.7" y="183.8">15</text>
<text x="78.8" y="182.4">E2</text>
<text x="78.8" y="184.9">MR</text>
<text x="161.6" y="182.4">WR</text>
<text x="178" y="181.3">7</text>
<text x="178" y="183.8">1</text>
<text x="182.9" y="182.4">CLK</text>
<text x="182.9" y="184.9">OE1</text>
<text x="77.3" y="188.8">74LS173</text>
<text x="161.8" y="190">IO1</text>
<text x="176.8" y="191.4">10</text>
<text x="178" y="186.3">2</text>
<text x="178" y="188.9">9</text>
<text x="182.9" y="187.4">OE2</text>
<text x="182.9" y="190">E1</text>
<text x="158.1" y="195.1">RESET</text>
<text x="176.8" y="194">15</text>
<text x="182.9" y="192.5">E2</text>
<text x="182.9" y="195.1">MR</text>
<text x="181.5" y="199">74LS173</text>
</g>
</svg>
